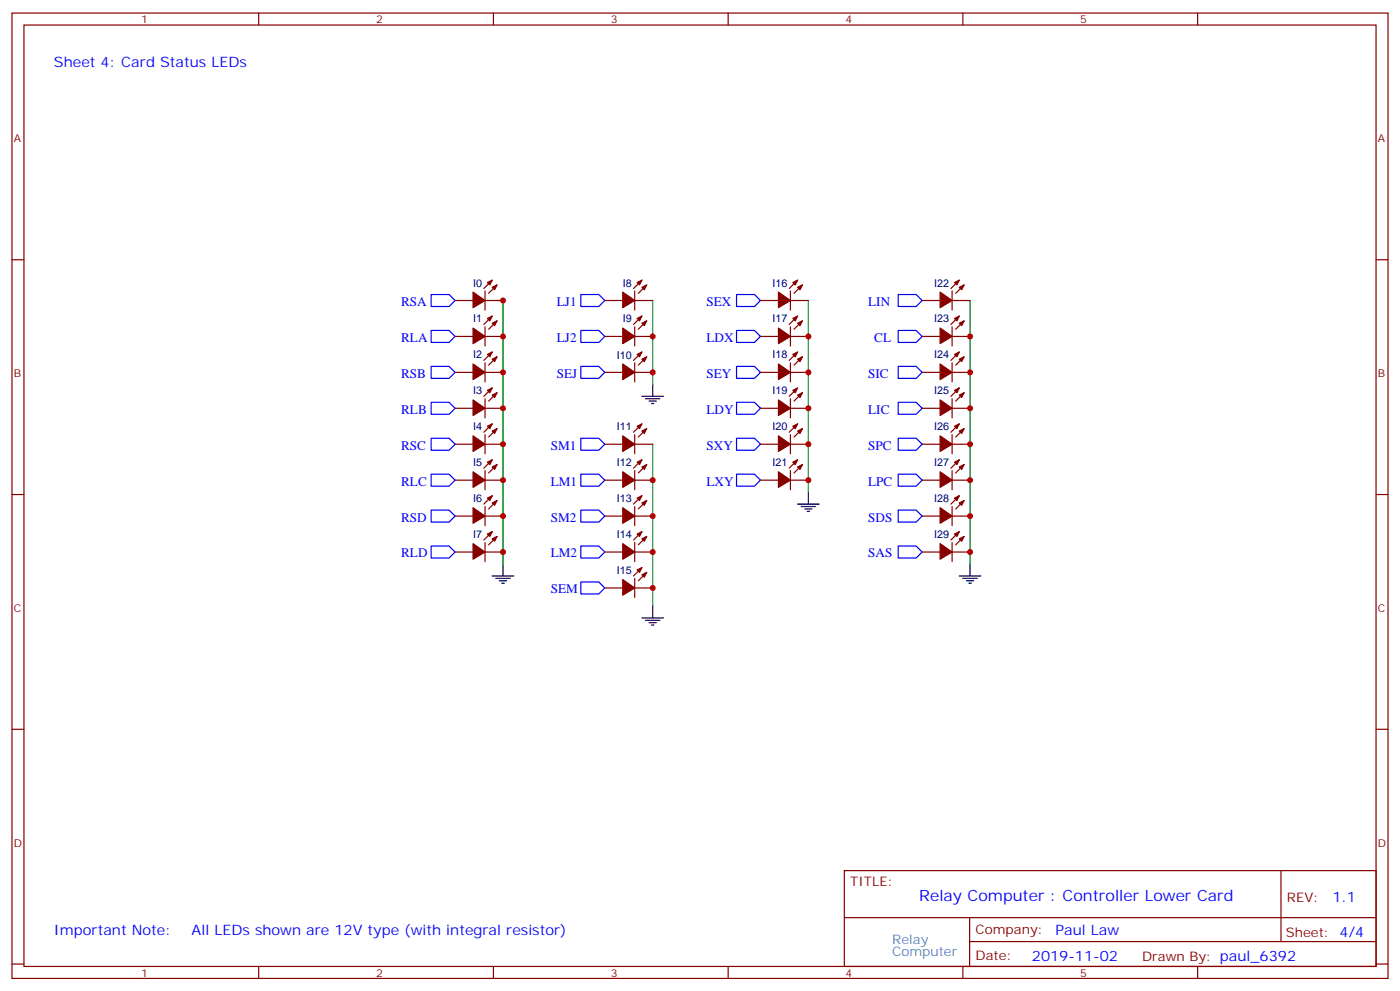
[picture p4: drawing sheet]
<svg xmlns="http://www.w3.org/2000/svg" width="412mm" height="292mm" viewBox="0 0 412 292" stroke-linecap="round" stroke-linejoin="round" font-family="sans-serif">
<g fill="none" stroke="#870000" stroke-width=".35">
<path d="M3.5 3.8h405.4v284.4h-405.4zM7.1 7.4h398.2v277.3h-398.2zM76.2 3.8v3.6M145.3 3.8v3.6M214.5 3.8v3.6M283.6 3.8v3.6M352.8 3.8v3.6M3.5 76.5h3.6M405.3 76.5h3.6M134.1 88.5h5.2M134.1 99.1h5.2M142.9 88.5h5.3"/>
<path d="M142.9 85.7v5.6M142.9 96.3v5.6M142.9 99.1h5.3M145 82.5l-2.5 2.5M145 93.1l-2.5 2.5M146.4 83.9l-2.5 2.5M146.4 94.5l-2.5 2.5M178.2 88.5h5.2M178.2 99.1h5.2M187 88.5h5.3M187 99.1h5.3M187 85.7v5.6"/>
<path d="M187 96.3v5.6M189.1 82.5l-2.5 2.5M189.1 93.1l-2.5 2.5M190.5 83.9l-2.5 2.5M190.5 94.5l-2.5 2.5M224 88.5h5.3M224 99.1h5.3M232.8 88.5h5.3M232.8 99.1h5.3M232.8 85.7v5.6M232.8 96.3v5.6M234.9 82.5l-2.4 2.5"/>
<path d="M234.9 93.1l-2.4 2.5M236.4 83.9l-2.5 2.5M236.4 94.5l-2.5 2.5M271.6 88.5h5.3M271.6 99.1h5.3M280.5 88.5h5.3M280.5 99.1h5.3M280.5 85.7v5.6M280.5 96.3v5.6M282.6 82.5l-2.5 2.5M282.6 93.1l-2.5 2.5M284 83.9l-2.5 2.5"/>
<path d="M284 94.5l-2.5 2.5M134.1 109.7h5.2M142.9 106.9v5.6M142.9 117.4v5.7M142.9 109.7h5.3M145 103.7l-2.5 2.5M145 114.3l-2.5 2.4M146.4 105.1l-2.5 2.5M146.4 115.7l-2.5 2.4M178.2 109.7h5.2M187 109.7h5.3M187 106.9v5.6"/>
<path d="M189.1 103.7l-2.5 2.5M190.5 105.1l-2.5 2.5M224 109.7h5.3M232.8 109.7h5.3M232.8 106.9v5.6M232.8 117.4v5.7M234.9 103.7l-2.4 2.5M234.9 114.3l-2.4 2.4M236.4 105.1l-2.5 2.5M236.4 115.7l-2.5 2.4M271.6 109.7h5.3M280.5 109.7h5.3"/>
<path d="M280.5 106.9v5.6M280.5 117.4v5.7M282.6 103.7l-2.5 2.5M282.6 114.3l-2.5 2.4M284 105.1l-2.5 2.5M284 115.7l-2.5 2.4M134.1 120.3h5.2M134.1 130.8h5.2M142.9 128v5.7M142.9 138.6v5.7M142.9 120.3h5.3M142.9 130.8h5.3"/>
<path d="M145 124.8l-2.5 2.5M145 135.4l-2.5 2.5M146.4 126.3l-2.5 2.4M146.4 136.8l-2.5 2.5M178.2 130.8h5.2M187 130.8h5.3M187 128v5.7M187 138.6v5.7M189.1 124.8l-2.5 2.5M189.1 135.4l-2.5 2.5M190.5 126.3l-2.5 2.4M190.5 136.8l-2.5 2.5"/>
<path d="M224 120.3h5.3M224 130.8h5.3M232.8 120.3h5.3M232.8 130.8h5.3M232.8 128v5.7M232.8 138.6v5.7M234.9 124.8l-2.4 2.5M234.9 135.4l-2.4 2.5M236.4 126.3l-2.5 2.4M236.4 136.8l-2.5 2.5M271.6 120.3h5.3M271.6 130.8h5.3"/>
<path d="M280.5 120.3h5.3M280.5 130.8h5.3M280.5 128v5.7M280.5 138.6v5.7M282.6 124.8l-2.5 2.5M282.6 135.4l-2.5 2.5M284 126.3l-2.5 2.4M284 136.8l-2.5 2.5M3.5 145.7h3.6M134.1 141.4h5.2M134.1 152h5.2M142.9 149.2v5.6"/>
<path d="M142.9 159.8v5.6M142.9 141.4h5.3M142.9 152h5.3M145 146l-2.5 2.5M145 156.6l-2.5 2.5M146.4 147.4l-2.5 2.5M146.4 158l-2.5 2.5M178.2 141.4h5.2M178.2 152h5.2M187 141.4h5.3M187 152h5.3M187 149.2v5.6"/>
<path d="M187 159.8v5.6M189.1 146l-2.5 2.5M189.1 156.6l-2.5 2.5M190.5 147.4l-2.5 2.5M190.5 158l-2.5 2.5M224 141.4h5.3M232.8 141.4h5.3M271.6 141.4h5.3M271.6 152h5.3M280.5 141.4h5.3M280.5 152h5.3M280.5 149.2v5.6"/>
<path d="M280.5 159.8v5.6M282.6 146l-2.5 2.5M282.6 156.6l-2.5 2.5M284 147.4l-2.5 2.5M284 158l-2.5 2.5M405.3 145.7h3.6M134.1 162.6h5.2M142.9 162.6h5.3M178.2 162.6h5.2M178.2 173.2h5.2M187 162.6h5.3M187 170.4v5.6"/>
<path d="M187 173.2h5.3M189.1 167.2l-2.5 2.5M190.5 168.6l-2.5 2.5M271.6 162.6h5.3M280.5 162.6h5.3M3.5 214.8h3.6M405.3 214.8h3.6M248.7 256.4h156.6v28.3h-156.6zM377.3 256.5v20.8M248.7 270.3h156.5M285.6 277.3h119.6M285.6 270.3v14.1"/>
<path d="M3.5 284h3.6M76.2 284.7v3.5M145.3 284.7v3.5M214.5 284.7v3.5M283.6 284.7v3.5M352.8 284.7v3.5M405.3 284h3.6"/>
</g>
<g fill="none" stroke="#000" stroke-width=".35">
<path d="M189.1 116.7h6.3M190.1 117.4h4.3M191.2 118.1h2.1M191.9 118.9h.7M192.3 113.2v3.5M234.9 148.5h6.4M236 149.2h4.2M237.1 149.9h2.1M237.8 150.6h.7M238.1 145v3.5M145 169.7h6.3M146 170.4h4.3"/>
<path d="M147.1 171.1h2.1M147.8 171.8h.7M148.2 166.1v3.6M192.3 178.5v3.5M282.6 169.7h6.3M283.6 170.4h4.3M284.7 171.1h2.1M285.4 171.8h.7M285.8 166.1v3.6M189.1 182h6.3M190.1 182.7h4.3M191.2 183.4h2.1"/>
<path d="M191.9 184.1h.7"/>
</g>
<g fill="none" stroke="#00f" stroke-width=".35">
<path d="M127 86.7h5.3l1.8 1.8-1.8 1.8h-5.3zM127 97.3h5.3l1.8 1.8-1.8 1.8h-5.3zM171.1 86.7h5.3l1.8 1.8-1.8 1.8h-5.3zM171.1 97.3h5.3l1.8 1.8-1.8 1.8h-5.3zM217 86.7h5.2l1.8 1.8-1.8 1.8h-5.2zM217 97.3h5.2l1.8 1.8-1.8 1.8h-5.2zM264.6 86.7h5.3l1.7 1.8-1.7 1.8h-5.3zM264.6 97.3h5.3l1.7 1.8-1.7 1.8h-5.3zM127 107.9h5.3l1.8 1.8-1.8 1.7h-5.3zM127 118.5h5.3l1.8 1.8-1.8 1.7h-5.3zM171.1 107.9h5.3l1.8 1.8-1.8 1.7h-5.3zM217 107.9h5.2l1.8 1.8-1.8 1.7h-5.2z"/>
<path d="M217 118.5h5.2l1.8 1.8-1.8 1.7h-5.2zM264.6 107.9h5.3l1.7 1.8-1.7 1.7h-5.3zM264.6 118.5h5.3l1.7 1.8-1.7 1.7h-5.3zM127 129.1h5.3l1.8 1.7-1.8 1.8h-5.3zM127 139.7h5.3l1.8 1.7-1.8 1.8h-5.3zM171.1 129.1h5.3l1.8 1.7-1.8 1.8h-5.3zM171.1 139.7h5.3l1.8 1.7-1.8 1.8h-5.3zM217 129.1h5.2l1.8 1.7-1.8 1.8h-5.2zM217 139.7h5.2l1.8 1.7-1.8 1.8h-5.2zM264.6 129.1h5.3l1.7 1.7-1.7 1.8h-5.3zM264.6 139.7h5.3l1.7 1.7-1.7 1.8h-5.3zM127 150.2h5.3l1.8 1.8-1.8 1.8h-5.3z"/>
<path d="M171.1 150.2h5.3l1.8 1.8-1.8 1.8h-5.3zM264.6 150.2h5.3l1.7 1.8-1.7 1.8h-5.3zM127 160.8h5.3l1.8 1.8-1.8 1.8h-5.3zM171.1 160.8h5.3l1.8 1.8-1.8 1.8h-5.3zM171.1 171.4h5.3l1.8 1.8-1.8 1.7h-5.3zM264.6 160.8h5.3l1.7 1.8-1.7 1.8h-5.3z"/>
</g>
<path d="M146.4 88.5h1.8v77.6M192.3 88.5v24.7M238.1 88.5v56.5M285.8 88.5v77.6M192.3 130.8v47.7" fill="none" stroke="#008700" stroke-width=".35"/>
<g fill="#870000" stroke="#870000" stroke-width=".35">
<path d="M145 84.6l1.4-.7-.7 1.4z"/>
<path d="M143.6 83.2l1.4-.7-.7 1.4z"/>
<path d="M139.3 86l3.6 2.5-3.6 2.1z"/>
<path d="M145 95.2l1.4-.7-.7 1.4z"/>
<path d="M143.6 93.8l1.4-.7-.7 1.4z"/>
<path d="M139.3 96.6l3.6 2.5-3.6 2.1z"/>
<path d="M145 105.8l1.4-.7-.7 1.4z"/>
<path d="M143.6 104.4l1.4-.7-.7 1.4z"/>
<path d="M139.3 107.2l3.6 2.5-3.6 2.1z"/>
<path d="M145 116.4l1.4-.7-.7 1.4z"/>
<path d="M143.6 115l1.4-.7-.7 1.4z"/>
<path d="M139.3 117.8l3.6 2.5-3.6 2.1z"/>
<path d="M145 127l1.4-.7-.7 1.4z"/>
<path d="M143.6 125.6l1.4-.8-.7 1.5z"/>
<path d="M139.3 128.4l3.6 2.4-3.6 2.2z"/>
<path d="M145 137.5l1.4-.7-.7 1.5z"/>
<path d="M143.6 136.1l1.4-.7-.7 1.4z"/>
<path d="M139.3 139l3.6 2.4-3.6 2.1z"/>
<path d="M145 148.1l1.4-.7-.7 1.4z"/>
<path d="M143.6 146.7l1.4-.7-.7 1.4z"/>
<path d="M139.3 149.5l3.6 2.5-3.6 2.1z"/>
<path d="M145 158.7l1.4-.7-.7 1.4z"/>
<path d="M143.6 157.3l1.4-.7-.7 1.4z"/>
<path d="M139.3 160.1l3.6 2.5-3.6 2.1z"/>
<path d="M189.1 84.6l1.4-.7-.7 1.4z"/>
<path d="M187.7 83.2l1.4-.7-.7 1.4z"/>
<path d="M183.4 86l3.6 2.5-3.6 2.1z"/>
<path d="M189.1 95.2l1.4-.7-.7 1.4z"/>
<path d="M187.7 93.8l1.4-.7-.7 1.4z"/>
<path d="M183.4 96.6l3.6 2.5-3.6 2.1z"/>
<path d="M189.1 105.8l1.4-.7-.7 1.4z"/>
<path d="M187.7 104.4l1.4-.7-.7 1.4z"/>
<path d="M183.4 107.2l3.6 2.5-3.6 2.1z"/>
<path d="M189.1 127l1.4-.7-.7 1.4z"/>
<path d="M187.7 125.6l1.4-.8-.7 1.5z"/>
<path d="M183.4 128.4l3.6 2.4-3.6 2.2z"/>
<path d="M189.1 137.5l1.4-.7-.7 1.5z"/>
<path d="M187.7 136.1l1.4-.7-.7 1.4z"/>
<path d="M183.4 139l3.6 2.4-3.6 2.1z"/>
<path d="M189.1 148.1l1.4-.7-.7 1.4z"/>
<path d="M187.7 146.7l1.4-.7-.7 1.4z"/>
<path d="M183.4 149.5l3.6 2.5-3.6 2.1z"/>
<path d="M189.1 158.7l1.4-.7-.7 1.4z"/>
<path d="M187.7 157.3l1.4-.7-.7 1.4z"/>
<path d="M183.4 160.1l3.6 2.5-3.6 2.1z"/>
<path d="M189.1 169.3l1.4-.7-.7 1.4z"/>
<path d="M187.7 167.9l1.4-.7-.7 1.4z"/>
<path d="M183.4 170.7l3.6 2.5-3.6 2.1z"/>
<path d="M234.9 84.6l1.5-.7-.7 1.4z"/>
<path d="M233.5 83.2l1.4-.7-.7 1.4z"/>
<path d="M229.3 86l3.5 2.5-3.5 2.1z"/>
<path d="M234.9 95.2l1.5-.7-.7 1.4z"/>
<path d="M233.5 93.8l1.4-.7-.7 1.4z"/>
<path d="M229.3 96.6l3.5 2.5-3.5 2.1z"/>
<path d="M234.9 105.8l1.5-.7-.7 1.4z"/>
<path d="M233.5 104.4l1.4-.7-.7 1.4z"/>
<path d="M229.3 107.2l3.5 2.5-3.5 2.1z"/>
<path d="M234.9 116.4l1.5-.7-.7 1.4z"/>
<path d="M233.5 115l1.4-.7-.7 1.4z"/>
<path d="M229.3 117.8l3.5 2.5-3.5 2.1z"/>
<path d="M234.9 127l1.5-.7-.7 1.4z"/>
<path d="M233.5 125.6l1.4-.8-.7 1.5z"/>
<path d="M229.3 128.4l3.5 2.4-3.5 2.2z"/>
<path d="M234.9 137.5l1.5-.7-.7 1.5z"/>
<path d="M233.5 136.1l1.4-.7-.7 1.4z"/>
<path d="M229.3 139l3.5 2.4-3.5 2.1z"/>
<path d="M282.6 84.6l1.4-.7-.7 1.4z"/>
<path d="M281.2 83.2l1.4-.7-.7 1.4z"/>
<path d="M276.9 86l3.6 2.5-3.6 2.1z"/>
<path d="M282.6 95.2l1.4-.7-.7 1.4z"/>
<path d="M281.2 93.8l1.4-.7-.7 1.4z"/>
<path d="M276.9 96.6l3.6 2.5-3.6 2.1z"/>
<path d="M282.6 105.8l1.4-.7-.7 1.4z"/>
<path d="M281.2 104.4l1.4-.7-.7 1.4z"/>
<path d="M276.9 107.2l3.6 2.5-3.6 2.1z"/>
<path d="M282.6 116.4l1.4-.7-.7 1.4z"/>
<path d="M281.2 115l1.4-.7-.7 1.4z"/>
<path d="M276.9 117.8l3.6 2.5-3.6 2.1z"/>
<path d="M282.6 127l1.4-.7-.7 1.4z"/>
<path d="M281.2 125.6l1.4-.8-.7 1.5z"/>
<path d="M276.9 128.4l3.6 2.4-3.6 2.2z"/>
<path d="M282.6 137.5l1.4-.7-.7 1.5z"/>
<path d="M281.2 136.1l1.4-.7-.7 1.4z"/>
<path d="M276.9 139l3.6 2.4-3.6 2.1z"/>
<path d="M282.6 148.1l1.4-.7-.7 1.4z"/>
<path d="M281.2 146.7l1.4-.7-.7 1.4z"/>
<path d="M276.9 149.5l3.6 2.5-3.6 2.1z"/>
<path d="M282.6 158.7l1.4-.7-.7 1.4z"/>
<path d="M281.2 157.3l1.4-.7-.7 1.4z"/>
<path d="M276.9 160.1l3.6 2.5-3.6 2.1z"/>
</g>
<g fill="#c00">
<circle cx="285.8" cy="99.1" r=".88"/>
<circle cx="285.8" cy="109.7" r=".88"/>
<circle cx="285.8" cy="120.3" r=".88"/>
<circle cx="285.8" cy="130.8" r=".88"/>
<circle cx="285.8" cy="141.4" r=".88"/>
<circle cx="285.8" cy="152" r=".88"/>
<circle cx="285.8" cy="162.6" r=".88"/>
<circle cx="238.1" cy="99.1" r=".88"/>
<circle cx="238.1" cy="109.7" r=".88"/>
<circle cx="238.1" cy="120.3" r=".88"/>
<circle cx="238.1" cy="130.8" r=".88"/>
<circle cx="238.1" cy="141.4" r=".88"/>
<circle cx="192.3" cy="99.1" r=".88"/>
<circle cx="192.3" cy="109.7" r=".88"/>
<circle cx="192.3" cy="173.2" r=".88"/>
<circle cx="192.3" cy="162.6" r=".88"/>
<circle cx="148.2" cy="162.6" r=".88"/>
<circle cx="148.2" cy="152" r=".88"/>
<circle cx="148.2" cy="141.4" r=".88"/>
<circle cx="148.2" cy="130.8" r=".88"/>
<circle cx="148.2" cy="120.3" r=".88"/>
<circle cx="148.2" cy="109.7" r=".88"/>
<circle cx="148.2" cy="99.1" r=".88"/>
<circle cx="148.2" cy="88.5" r=".88"/>
<circle cx="192.3" cy="152" r=".88"/>
<circle cx="192.3" cy="141.4" r=".88"/>
</g>
<text font-size="4.6" fill="#00f" x="270.8" y="265.5">Relay Computer : Controller Lower Card</text>
<g font-size="4.2" fill="#00f">
<text x="15.9" y="19.7">Sheet 4: Card Status LEDs</text>
<text x="392.5" y="265.7">1.1</text>
<text x="15.9" y="275.5">Important Note:</text>
<text x="56.4" y="275.5">All LEDs shown are 12V type (with integral resistor)</text>
<text x="310.9" y="275.3">Paul Law</text>
<text x="304" y="283.1">2019-11-02</text>
</g>
<g font-size="3.9" fill="#00f">
<text x="118.2" y="90.1">RSA</text>
<text x="164" y="90.1">LJ1</text>
<text x="208.1" y="90.1">SEX</text>
<text x="255.8" y="90.1">LIN</text>
<text x="118.2" y="100.7">RLA</text>
<text x="164" y="100.7">LJ2</text>
<text x="208.1" y="100.7">LDX</text>
<text x="257.5" y="100.7">CL</text>
<text x="118.2" y="111.3">RSB</text>
<text x="164" y="111.3">SEJ</text>
<text x="208.1" y="111.3">SEY</text>
<text x="255.8" y="111.3">SIC</text>
<text x="118.2" y="121.9">RLB</text>
<text x="208.1" y="121.9">LDY</text>
<text x="255.8" y="121.9">LIC</text>
<text x="118.2" y="132.4">RSC</text>
<text x="162.3" y="132.4">SM1</text>
<text x="208.1" y="132.4">SXY</text>
<text x="255.8" y="132.4">SPC</text>
<text x="118.2" y="143">RLC</text>
<text x="162.3" y="143">LM1</text>
<text x="208.1" y="143">LXY</text>
<text x="255.8" y="143">LPC</text>
<text x="118.2" y="153.6">RSD</text>
<text x="162.3" y="153.6">SM2</text>
<text x="255.8" y="153.6">SDS</text>
<text x="118.2" y="164.2">RLD</text>
<text x="162.3" y="164.2">LM2</text>
<text x="255.8" y="164.2">SAS</text>
<text x="162.3" y="174.8">SEM</text>
</g>
<g font-size="3.9" fill="#800">
<text x="250.5" y="261">TITLE:</text>
<text x="379.1" y="265.7">REV:</text>
<text x="287.4" y="275.2">Company:</text>
<text x="378.7" y="275.8">Sheet: 4/4</text>
<text x="287.4" y="282.9">Date:</text>
<text x="336.4" y="283">Drawn By: paul_6392</text>
</g>
<g font-size="3.9" fill="#39c">
<text x="262.8" y="278">Relay</text>
<text x="262.8" y="281.5">Computer</text>
</g>
<g font-size="3.2" fill="#800">
<text x="41.6" y="6.8">1</text>
<text x="110.8" y="6.8">2</text>
<text x="179.9" y="6.8">3</text>
<text x="249.1" y="6.8">4</text>
<text x="318.2" y="6.8">5</text>
<text x="4.1" y="41.9">A</text>
<text x="405.9" y="41.9">A</text>
<text x="4.1" y="111.1">B</text>
<text x="405.9" y="111.1">B</text>
<text x="4.1" y="180.2">C</text>
<text x="405.9" y="180.2">C</text>
<text x="4.1" y="249.4">D</text>
<text x="405.9" y="249.4">D</text>
<text x="41.6" y="287.7">1</text>
<text x="110.8" y="287.7">2</text>
<text x="179.9" y="287.7">3</text>
<text x="249.1" y="287.7">4</text>
<text x="318.2" y="287.7">5</text>
</g>
<g font-size="3.2" fill="#000080">
<text x="139.4" y="84.4">I0</text>
<text x="183.4" y="84.4">I8</text>
<text x="227.5" y="84.4">I16</text>
<text x="275.2" y="84.4">I22</text>
<text x="139.4" y="95">I1</text>
<text x="183.4" y="95">I9</text>
<text x="227.5" y="95">I17</text>
<text x="275.2" y="95">I23</text>
<text x="139.4" y="105.6">I2</text>
<text x="181.7" y="105.6">I10</text>
<text x="227.5" y="105.6">I18</text>
<text x="275.2" y="105.6">I24</text>
<text x="139.4" y="116.1">I3</text>
<text x="227.5" y="116.1">I19</text>
<text x="275.2" y="116.1">I25</text>
<text x="139.4" y="126.7">I4</text>
<text x="181.7" y="126.8">I11</text>
<text x="227.5" y="126.7">I20</text>
<text x="275.2" y="126.7">I26</text>
<text x="139.4" y="137.3">I5</text>
<text x="181.7" y="137.4">I12</text>
<text x="227.5" y="137.3">I21</text>
<text x="275.2" y="137.3">I27</text>
<text x="139.4" y="147.9">I6</text>
<text x="181.7" y="148">I13</text>
<text x="275.2" y="147.9">I28</text>
<text x="139.4" y="158.5">I7</text>
<text x="181.7" y="158.5">I14</text>
<text x="275.2" y="158.5">I29</text>
<text x="181.7" y="169.1">I15</text>
</g>
</svg>
